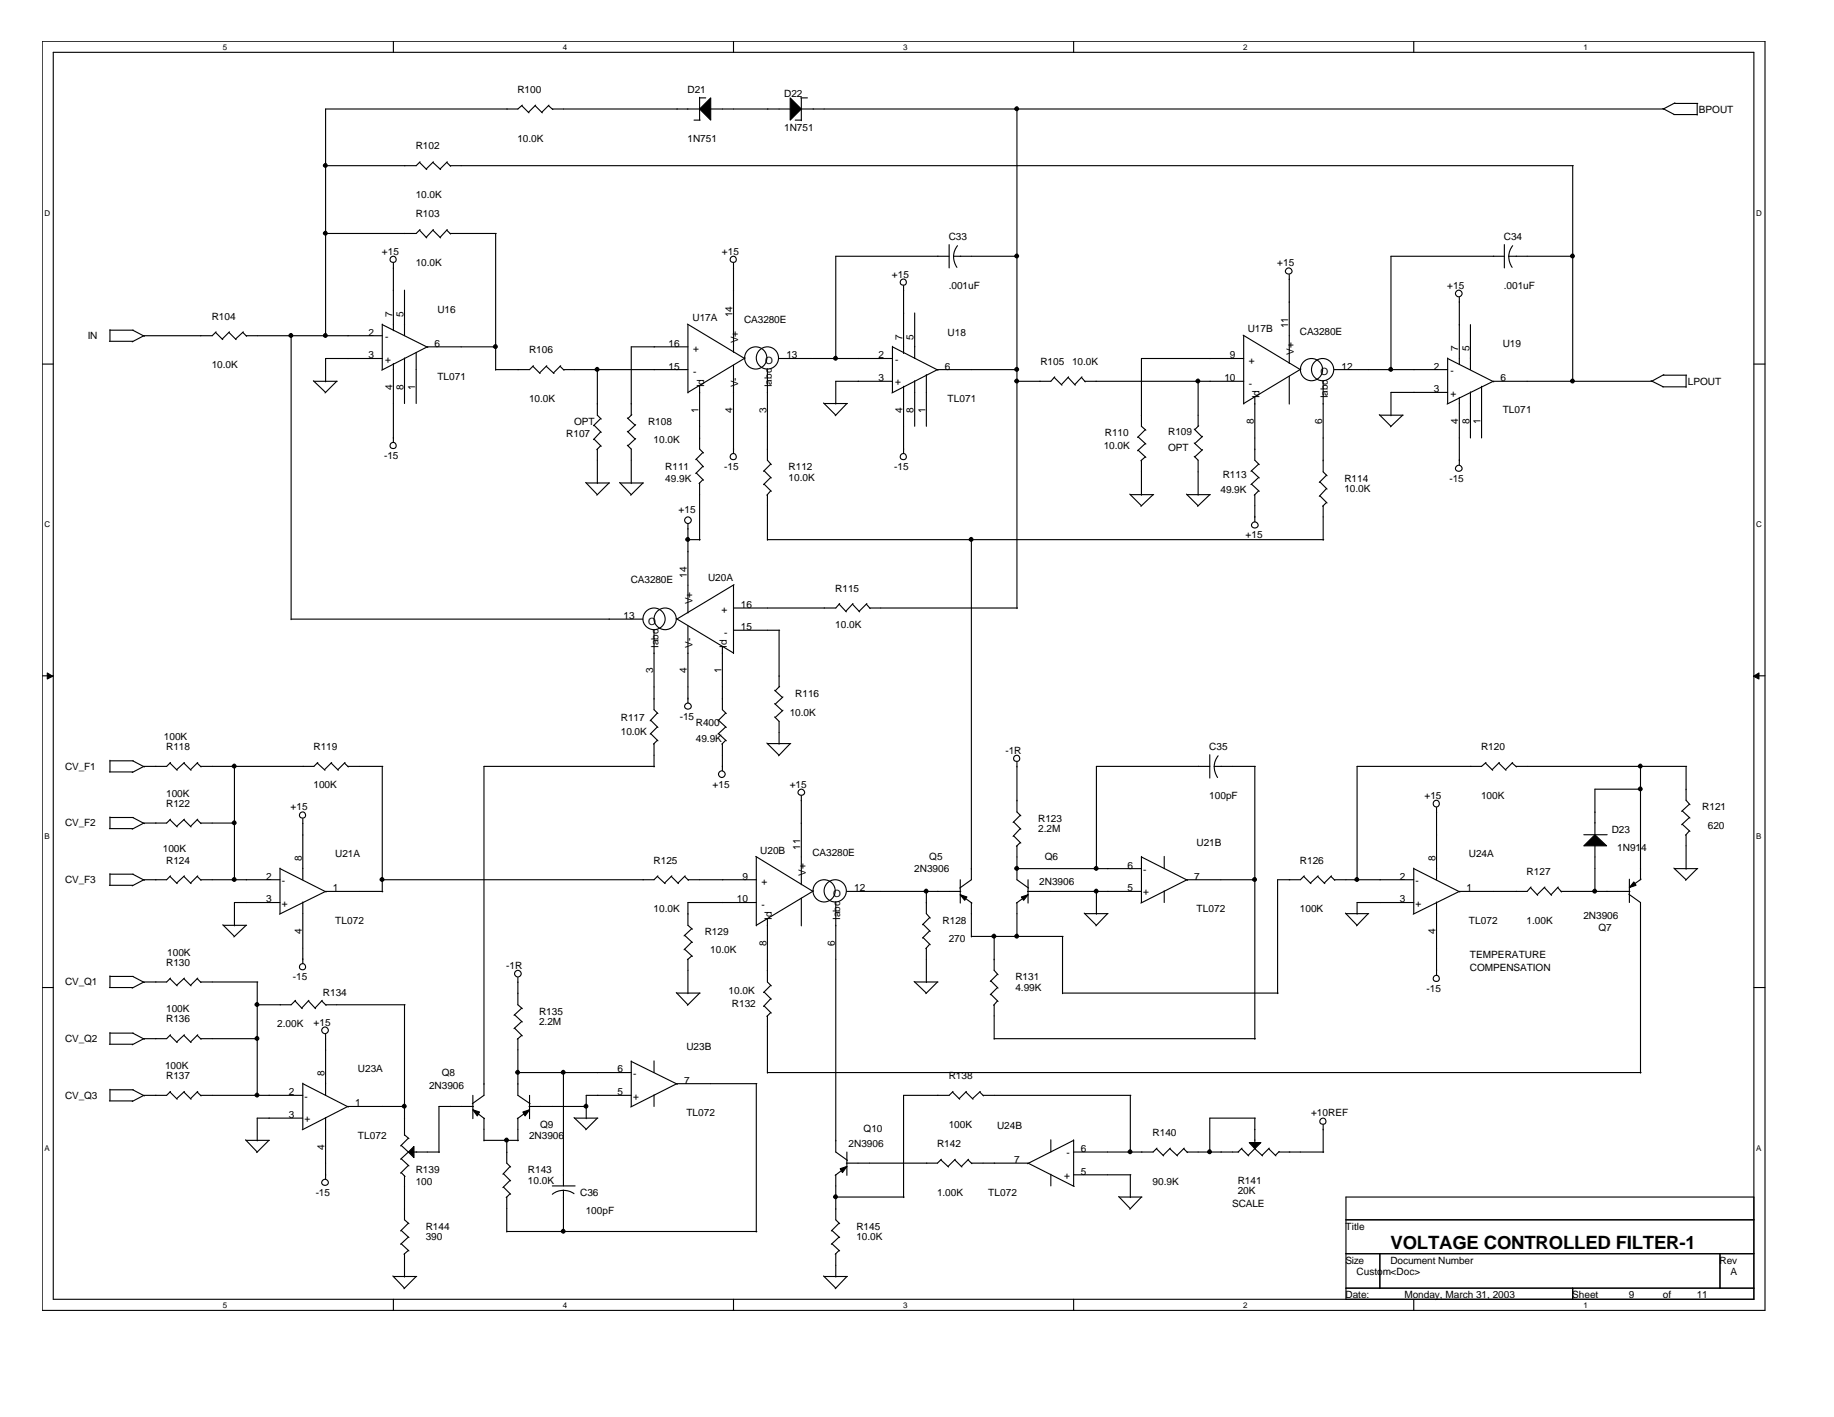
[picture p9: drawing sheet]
<svg xmlns="http://www.w3.org/2000/svg" width="279mm" height="216mm" viewBox="0 0 279 216" stroke-linecap="round" stroke-linejoin="round" font-family="sans-serif">
<g fill="none" stroke="#000" stroke-width=".17">
<path d="M6.4 6.3h262.5v193.4h-262.5zM8.1 8h259.1v190h-259.1zM59.9 6.3v1.7M79.5 16.1l1.1 1.1M79.6 16l-.7 .6h-29.3v34.6M81.5 16.1l1.1 1.1M81.6 16l-1.1 1.1M83.6 16.1l.6 .6M83.6 16l-1.1 1.1M84.1 16.6h22.5M105.7 18.3h1M106.6 14.8v3.5"/>
<path d="M106.6 14.9h.9M108.2 16.6h12.3M111.7 6.3v1.7M121.1 18.3h1M122 14.9h1M122.1 14.9v3.5M122.1 16.6h131.4M154.9 16.6v76.1M163.6 6.3v1.7M215.4 6.3v1.7M253.3 16.5l1.8 1M255 17.5h3.6"/>
<path d="M255.1 15.8h3.5M255.2 15.7l-1.8 .9M258.6 15.8v1.7M63.9 35.1l1.1 1.2M63.9 24.7l1.1 1.1M64 35l-.6 .6h-13.8M64 24.7l-.6 .5h-13.8M65.9 35.1l1.2 1.2M65.9 24.7l1.2 1.1M66 35l-1.1 1.2M66 24.7l-1.1 1.1M68.1 35.1l.6 .6"/>
<path d="M68.1 24.7l.6 .6M68.1 35l-1.1 1.2M68.1 24.7l-1.1 1.1M68.6 35.6h7M68.6 25.2h171.1M75.5 35.6v20.8M144.6 39h-17.3v15.7M144.6 37.3v3.5M145.3 39v.1a2.99 2.99 0 0 0 .5 1.6M145.3 39h9.7M145.9 37.4l-.5 .9-.1 .7M229.2 39h-17.3v17.4"/>
<path d="M229.2 37.3v3.5M229.9 39v.1a2.99 2.99 0 0 0 .5 1.6M229.9 39h9.8M230.4 37.4l-.4 .9-.1 .7M239.6 25.2v33M6.4 55.5h1.7M16.7 52h3.5M16.7 50.3h3.6M16.7 50.2v1.8M20.2 50.3l1.8 .9M32.8 50.6l1.1 1.1M32.9 50.6l-.6 .6h-10.4l-1.8 .9"/>
<path d="M34.9 50.6l1.1 1.1M35 50.6l-1.1 1.1M37 50.6l.6 .6M37.1 50.6l-1.2 1.1M37.5 51.2h20.7M44.4 51.2v43.2M47.7 58l1.9 1.8M47.8 58.1h3.6M51.3 58.1l-1.8 1.8M58.2 54.6h-8.6v3.6M58.2 49.5l7 3.4M58.2 49.4v6.9"/>
<path d="M59.9 40.1v10.3M59.9 55.4v12M61.6 44.2v7M61.6 54.5v7M63.4 53.7v7.8M75.6 52.8h-10.5l-6.9 3.6M81.2 55.8l1.1 1.1M81.3 55.7l-.6 .6h-5.2M83.2 55.8l1.2 1.1M83.3 55.7l-1.1 1.1M85.3 55.8l.6 .6M85.4 55.7l-1.1 1.1"/>
<path d="M85.8 56.3h19M91 56.3v7l.6 .6M104.7 49.4l8.7 5.2M104.8 49.5v10.4M104.8 52.8h-8.6v10.5M106.6 58.8v9.6l.6 .6M111.7 40.1v13.6M111.7 55.6v13.5M113.5 54.5l-8.7 5.3M116.9 56.3v13.8l.6 .7M118.7 54.6h17.3M136 58.1h-8.7v3.5"/>
<path d="M136 52.8l6.9 3.6M136 52.8v7M137.7 43.5v10.4M137.7 58.9v10.2M139.3 47.7v6.9M139.3 58v7M141.1 57.1v7.9M155 56.3h-12.2l-6.9 3.6M160.6 57.5l1.2 1.2M160.7 57.4l-.6 .7h-5.2M162.7 57.5l1.1 1.2M162.8 57.4l-1.1 1.2"/>
<path d="M164.7 57.5l.6 .7M164.8 57.4l-1.1 1.2M165.3 58.1h24.2M182.5 58v7M189.4 51.1l8.7 5.2M189.5 54.6h-15.6v10.4l.7 .5M189.5 51.2v10.4M196.4 41.8v13.6M196.4 57.3v4.3M198.2 56.2l-8.7 5.3M201.6 58.1v13.8l.6 .6M203.3 56.3h17.2"/>
<path d="M220.5 54.6l7.1 3.6M220.5 54.5v7M220.5 59.8h-8.6v3.5M222.3 45.3v10.3M224 49.5v6.8M224 59.7v7M225.7 58.9v7.8M251.5 58l1.9 .9M253.3 58.9h3.6M253.4 57.2h3.5M253.5 57.1l-1.9 1h-24.1l-7 3.5M256.9 57.2v1.8"/>
<path d="M267.2 55.5h1.7M89.2 73.5l1.8 1.9M89.3 73.6h3.6M90.5 64.8l1.1 1.1M90.5 66.9l1.1 1.1M91 68.4v5.3M91.5 67.9l-.6 .6M91.5 63.8l-1.1 1.1M91.5 65.8l-1.1 1.2M92.8 73.6l-1.9 1.9M94.4 73.5l1.8 1.9M94.5 73.6h3.5"/>
<path d="M95.6 67.8l.6 .6v5.3M95.6 65.7l1.2 1.2M95.6 63.7l1.2 1.1M96.3 63.2l-.6 .6M96.8 66.8l-1.1 1.1M96.8 64.7l-1.1 1.1M97.9 73.6l-1.8 1.9M104.8 79.9v13.5M106.1 69.9l1.1 1.2M106.1 72.1l1.1 1.1M106.6 73.6v8.7M107.1 68.9l-1.1 1.1"/>
<path d="M107.1 71l-1.1 1.2M107.1 73.1l-.6 .6M116.4 71.7l1.1 1.1M116.4 73.8l1.1 1.1M116.9 75.4v6.9M117.4 70.7l-1.1 1.1M117.4 72.7l-1.1 1.1M117.4 74.8l-.6 .7M125.5 61.4l1.8 1.9M125.5 61.5h3.6M129 61.5l-1.8 1.8M172.1 75.3l1.8 1.8"/>
<path d="M172.2 75.4h3.6M173.4 66.6l1.2 1.1M173.4 68.6l1.2 1.1M173.9 70.1v5.4M174.5 65.5l-1.2 1.1M174.5 67.6l-1.2 1.1M174.5 69.6l-.7 .6M175.7 75.4l-1.9 1.7M180.7 75.3l1.8 1.8M180.8 75.4h3.6M181.9 69.5l.6 .6v5.4M181.9 67.5l1.2 1.1"/>
<path d="M181.9 65.4l1.2 1.2M182.6 64.9l-.6 .6M183.2 68.5l-1.2 1.1M183.2 66.5l-1.2 1.1M184.3 75.4l-1.9 1.7M190.7 71.7l1.1 1.1M190.7 73.8l1.1 1.1M191.2 60.5v9.6l.6 .7M191.2 75.4v4.1M191.8 70.7l-1.2 1.1M191.8 72.7l-1.2 1.1M191.8 74.8l-.7 .7"/>
<path d="M201.1 73.4l1.1 1.1M201.1 75.5l1.1 1.1M201.6 77.1v5.2M202.1 72.4l-1.1 1.1M202.1 74.4l-1.1 1.2M202.1 76.6l-.6 .5M210.1 63.2l1.8 1.8M210.2 63.3h3.6M213.7 63.3l-1.9 1.7M222.3 60.6v10.3M44.4 94.3h53.5M99.6 96v12.1l.6 .6"/>
<path d="M103 94.2l8.7 5.3M104.8 95.3v11.8M104.8 82.2h1.9M110.1 98.5v9.6l.5 .6M111.7 89.2v10.4M111.7 96h7.1M111.8 89.1l-8.7 5.2M116.9 82.2h84.8M118.7 96v8.7M127.8 92l1.1 1.2M127.9 92l-.6 .6h-15.6M129.9 92l1.1 1.2"/>
<path d="M129.9 92l-1.1 1.1M132 92l.6 .7M132.1 92l-1.2 1.1M132.5 92.6h22.5M148 82.2v51.8l-1.8 1.3M6.4 103h1.7M16.7 117.6h3.5M16.7 115.8v1.8M16.7 115.9h3.6M20.2 115.9l1.8 1M25.9 116.3l1.1 1.1M26 116.2l-.6 .6h-3.5l-1.8 .9"/>
<path d="M28 116.3l1.1 1.1M28.1 116.2l-1.2 1.1M30 116.3l.6 .6M30.1 116.2l-1.1 1.1M35.7 116.8v17.3M48.3 116.3l1.2 1.1M48.4 116.2l-.6 .6h-17.2M50.4 116.3l1.1 1.1M50.5 116.2l-1.1 1.1M52.5 116.3l.6 .6M52.6 116.2l-1.1 1.1M53 116.8h5.3"/>
<path d="M58.2 116.8v19.1M99.1 109.7l1.1 1.1M99.1 111.8l1.1 1.1M99.6 113.3v3.6M99.7 116.8h-26v50.1l-1.7 1.3M100.1 108.6l-1.1 1.2M100.1 110.8l-1.1 1.1M100.1 112.8l-.5 .6M109.5 109.7l1.1 1.1M109.5 111.8l1.1 1.1M110.1 113.3v4.1M110.6 108.6l-1.2 1.2"/>
<path d="M110.6 110.8l-1.2 1.1M110.6 112.8l-.6 .6M116.8 113.2l1.9 1.9M116.9 113.3h3.6M118 109.2l.7 .7v3.5M118 107.2l1.2 1.1M118 105.2l1.2 1.1M118.8 104.6l-.7 .7M119.3 108.2l-1.2 1.1M119.3 106.2l-1.2 1.1M120.4 113.3l-1.8 1.9M154.9 116.1v7.6l.6 .6"/>
<path d="M184.3 115v3.5M184.3 116.8h-17.3v15.6M185 116.8v.1a2.99 2.99 0 0 0 .5 1.6M185 116.8h6.2M185.6 115.2l-.5 .9-.1 .7M191.2 116.8v41.5M226.3 116.3l1.1 1.1M226.4 116.2l-.7 .6h-19v17.3M228.3 116.3l1.1 1.1M228.4 116.2l-1.1 1.1M230.4 116.3l.6 .6M230.4 116.2l-1.1 1.1"/>
<path d="M231 116.8h25.9M249.9 116.8v17.2M256.9 116.8v5.1l.6 .7M267.2 103h1.7M16.7 134.9h3.5M16.7 126.3h3.5M16.7 124.5v1.8M16.7 133.1v1.8M16.7 133.2h3.6M16.7 124.6h3.6M20.2 133.2l1.8 .9M20.2 124.6l1.8 .9"/>
<path d="M25.9 133.5l1.1 1.1M25.9 124.9l1.1 1.1M26 133.4l-.6 .6h-3.5l-1.8 1M26 124.8l-.6 .6h-3.5l-1.8 .9M28 133.5l1.1 1.1M28 124.9l1.1 1.1M28.1 133.4l-1.2 1.1M28.1 124.8l-1.2 1.1M30 133.5l.6 .6M30 124.9l.6 .6M30.1 133.4l-1.1 1.1M30.1 124.8l-1.1 1.1"/>
<path d="M30.6 134h12.1M30.6 125.4h5.2M42.7 132.3v6.9M42.7 132.3l7 3.6M42.7 137.5h-7v3.6M46.1 124.7v9.3M46.1 137.4v9.4M58.3 135.8h-8.7l-7 3.5M100.1 133.5l1.2 1.1M100.2 133.4l-.6 .6h-41.4M102.3 133.5l1.1 1.1M102.3 133.4l-1.1 1.1"/>
<path d="M104.3 133.5l.6 .6M104.4 133.4l-1.1 1.1M104.8 134h10.4M115.1 130.5l8.8 5.3M115.2 137.5h-10.4v3.5l.7 .6M115.2 130.6v10.5M116.9 140v9.6l.6 .6M122.1 121.3v13.5M122.1 136.8v4.3M123.9 135.7l-8.7 5.3M127.3 137.5v38l1.8 1.3M129 135.8h17.4"/>
<path d="M141.1 135.8v3.4l.6 .7M141.6 139.8l-1.1 1.1M146.3 134v3.6M146.3 136.3l1.8 1.3M148 137.5v5.3M154.4 125.2l1.1 1.1M154.4 127.4l1.1 1.1M154.9 132.3h19M154.9 128.9v5.1l1.8 1.3M154.9 137.5v5.3M155.4 124.2l-1.1 1.1M155.4 126.3l-1.1 1.1"/>
<path d="M155.4 128.4l-.6 .6M156.5 135.8h17.4M156.6 134v3.6M156.6 136.3l-1.8 1.3M165.2 139.1l1.8 1.9M165.3 139.2h3.5M167 135.8v3.5M168.7 139.2l-1.8 1.9M173.9 130.5v7M173.9 130.6l7 3.5M177.4 130.5v1.8M177.4 135.7v1.8"/>
<path d="M191.2 134h-10.4l-7 3.6M198.6 133.5l1.1 1.1M198.7 133.4l-.6 .6h-3.5v17.4M200.7 133.5l1.1 1.1M200.8 133.4l-1.2 1.1M202.8 133.5l.6 .6M202.8 133.4l-1.1 1.1M203.3 134h12.1M205 139.1l1.7 1.9M205 139.2h3.5M208.4 139.2l-1.7 1.9M215.4 132.3v6.9"/>
<path d="M215.4 137.5h-8.7v1.8M215.4 132.3l7 3.6M218.8 123v11M218.8 137.4v11.2M233.2 135.2l1.1 1.2M233.2 135.1l-.6 .7h-10.3l-7 3.5M235.3 135.2l1.1 1.2M235.4 135.1l-1.2 1.2M237.3 135.2l.6 .7M237.4 135.1l-1.1 1.2M237.8 135.8h10.5M241.3 127.2h3.5"/>
<path d="M243 128.8v7.1M248.1 136.2l1.8 1.3v26M248.2 134v3.5M250 120.2h-7v7M250 134l-1.8 1.2M255 132.3l1.9 1.7M255.1 132.3h3.5M256.3 123.5l1.2 1.1M256.3 125.6l1.2 1.1M256.9 127.2v5.2M257.4 122.5l-1.2 1.1M257.4 124.6l-1.2 1.1"/>
<path d="M257.4 126.6l-.6 .7M258.6 132.3l-1.8 1.8M6.4 150.5h1.7M16.7 150.5h3.5M16.7 159.1h3.5M16.7 148.7v1.8M16.7 157.3v1.8M16.7 148.8h3.6M16.7 157.4h3.6M20.2 148.8l1.8 .9M20.2 157.4l1.8 .9M25.9 157.7l1.1 1.1"/>
<path d="M25.9 149.1l1.1 1.1M26 149l-.6 .6h-3.5l-1.8 1M26 157.7l-.6 .6h-3.5l-1.8 .9M28 157.7l1.1 1.1M28 149.1l1.1 1.1M28.1 157.7l-1.2 1.1M28.1 149l-1.2 1.1M30 157.7l.6 .6M30 149.1l.6 .6M30.1 157.7l-1.1 1.1M30.1 149l-1.1 1.1M30.6 149.6h8.7"/>
<path d="M30.6 158.3h8.7M33.9 140.9l1.8 1.8M34 141h3.6M37.5 141l-1.9 1.8M39.2 149.6v17.4M44.9 152.5l1.1 1.2M45 152.4l-.6 .7h-5.2M47 152.5l1.1 1.2M47.1 152.4l-1.1 1.2M49 152.5l.7 .7M49.1 152.4l-1.1 1.2M49.6 157.6v9.3"/>
<path d="M49.6 153.1h12.1M61.6 153.1v19.9M78.4 154.6l1.2 1.1M78.4 156.6l1.2 1.2M78.9 148.9v4.2l.7 .6M78.9 158.3v8.6l1.9 1.3M79.5 153.6l-1.2 1.1M79.5 155.6l-1.2 1.1M79.5 157.7l-.7 .6M103 151.2l1.8 1.9M103.1 151.3h3.6M104.3 142.5l1.2 1.1"/>
<path d="M104.3 144.6l1.2 1.1M104.8 146.1v5.3M105.4 141.5l-1.2 1.1M105.4 143.5l-1.2 1.2M105.4 145.6l-.7 .6M106.6 151.3l-1.9 1.9M116.4 151.1l1.1 1.1M116.4 153.3l1.1 1.1M116.9 154.8v8.7M117.4 150.1l-1.1 1.1M117.4 152.2l-1.1 1.1M117.4 154.3l-.6 .6"/>
<path d="M139.3 149.5l1.8 1.8M139.3 149.6h3.6M140.6 140.8l1.1 1.1M140.6 142.8l1.1 1.1M141.1 144.5v5.2M141.6 141.8l-1.1 1.1M141.6 143.9l-.6 .6M142.8 149.6l-1.8 1.8M148 142.7h14M150.9 149.5l1.1 1.1M150.9 151.5l1.1 1.1M151.5 142.7v5.1l.5 .7"/>
<path d="M151.5 153.1v5.2M151.5 158.3h39.7M152 148.4l-1.1 1.1M152 150.5l-1.1 1.1M152 152.5l-.6 .7M161.9 151.3h32.8M161.9 142.7v8.7M267.2 150.5h1.7M16.7 167.7h3.5M16.7 166v1.7M16.7 166h3.6M20.2 166l1.8 1"/>
<path d="M25.9 166.4l1.1 1.1M26 166.3l-.6 .6h-3.5l-1.8 .9M28 166.4l1.1 1.1M28.1 166.3l-1.2 1.1M30 166.4l.6 .6M30.1 166.3l-1.1 1.1M30.6 166.9h15.5M37.4 173.7l1.8 1.8M37.5 173.8h3.5M41 173.8l-1.9 1.8M46.1 170.4h-6.9v3.4M46.1 165v7.1"/>
<path d="M46.1 165.1l7 3.6M49.6 170.3v9.4M61.1 174.5l1.2 1.1M61.1 176.5l1.2 1.1M61.1 178.7l.6 .6M61.6 179.2v6.7l.7 .6M61.6 172.9l.7 .6M61.7 168.6h-8.7l-7 3.5M62.2 173.4l-1.2 1.2M62.2 175.5l-1.2 1.1M62.2 177.6l-1.2 1.1M63.1 175.5h3.9"/>
<path d="M72 166.9v3.5M72 169.1l1.8 1.3M72.1 168.6h-5.2v7M73.7 173.8h5.3M73.7 170.4v3.4M76.7 178.8l1.1 1.1M77.2 173.8v3.4l.6 .6M77.7 177.7l-1.1 1.2M77.7 179.8l-1.1 1.1M78.9 170.4v3.4M78.9 163.4h17.3M80.6 168.6h8.8"/>
<path d="M80.7 166.9v3.5M80.7 169.1l-1.9 1.3M85.8 163.4v17.3M87.4 170.3l1.9 1.8M87.5 170.4h3.6M91 170.4l-1.8 1.7M96.2 166.9h-6.9v3.5M96.2 161.6v7M96.2 161.7l7 3.5M99.6 161.6v1.8M99.6 166.8v1.8M115.2 165.1v22.6"/>
<path d="M115.3 165.1h-12.2l-7 3.6M116.9 163.4h133.1M127.3 179v6.9l.6 .6M129 175.5v3.6M129 177.7l-1.8 1.4M143.3 176.7l1.2 1.1M143.4 176.6l-.6 .6h-13.9M145.1 166.4l1.1 1.1M145.2 166.3l-.6 .6h-6.9v15.6M145.4 176.7l1.1 1.1M145.5 176.6l-1.1 1.1M147.1 166.4l1.1 1.1"/>
<path d="M147.2 166.3l-1.1 1.1M147.5 176.7l.6 .6M147.6 176.6l-1.1 1.1M148 177.2h8.6l7 3.6M149.3 166.4l.5 .6M149.3 166.3l-1.1 1.1M149.8 166.9h22.5M160.1 173.7v1.8M160.1 178.9v1.8M163.6 173.7v7M163.6 173.8l-7.1 3.5M163.6 179h8.7"/>
<path d="M172.2 166.9v8.7M172.2 179v3.5M176.2 175l1.1 1.1M176.3 174.9l-.6 .6h-12.1M178.2 175l1.2 1.1M178.3 174.9l-1.1 1.1M180.3 175l.6 .6M180.4 174.9l-1.1 1.1M180.8 175.5h7.9M189.1 175l1.1 1.1M189.2 174.9l-.6 .6M191.2 170.4v3.7"/>
<path d="M191.2 175l1.1 1.1M191.2 170.4h-6.9v5.2M191.2 174.9l-1.1 1.1M193.3 175l1.1 1.1M193.4 174.9l-1.1 1.1M194.8 175.5h6.9M194.9 175.4l-.6 .6M201.6 171.4v4.2M59.8 194.4l1.8 1.9M59.9 198v1.7M59.9 194.5h3.6M61.1 187.5l1.2 1.1"/>
<path d="M61.1 189.5l1.2 1.1M61.6 191v3.6M62.2 186.4l-1.2 1.2M62.2 188.5l-1.2 1.1M62.2 190.5l-.7 .6M63.4 194.5l-1.9 1.9M76.7 180.9l1.1 1.1M77.2 182.4v5.3M77.2 187.6h38.1M77.7 181.9l-.6 .6M84.1 180.7h3.5M85.8 181.4a2.61 2.61 0 0 1 1.6 .5"/>
<path d="M85.8 181.4l-1 .2-.7 .4M85.8 181.4v6.3M111.7 198v1.7M125.5 194.4l1.8 1.9M125.5 194.5h3.6M126.7 187.5l1.2 1.1M126.7 189.5l1.2 1.1M127.3 182.4h10.4M127.3 191v3.6M127.8 186.4l-1.2 1.2M127.8 188.5l-1.2 1.1M127.8 190.5l-.6 .6"/>
<path d="M129 194.5l-1.8 1.9M163.6 198v1.7M170.4 182.3l1.8 1.9M170.5 182.4h3.5M173.9 182.4l-1.8 1.8M205 185.9h62.2M205 191h62.2M205 196.3h62.2M210.2 191v5.3M215.4 198v1.7M239.6 196.3v1.7M262 191v5.3"/>
<path d="M267.2 182.4h-62.2v15.6"/>
<circle cx="59.9" cy="39.5" r=".47"/>
<circle cx="111.7" cy="39.5" r=".47"/>
<circle cx="115.1" cy="54.5" r="1.69"/>
<circle cx="116.9" cy="54.5" r="1.69"/>
<circle cx="137.6" cy="43" r=".47"/>
<circle cx="196.4" cy="41.3" r=".48"/>
<circle cx="199.8" cy="56.3" r="1.69"/>
<circle cx="201.5" cy="56.3" r="1.69"/>
<circle cx="222.2" cy="44.7" r=".5"/>
<circle cx="59.9" cy="67.9" r=".47"/>
<circle cx="104.8" cy="79.3" r=".5"/>
<circle cx="111.7" cy="69.6" r=".47"/>
<circle cx="137.6" cy="69.6" r=".47"/>
<circle cx="191.2" cy="80" r=".48"/>
<circle cx="222.3" cy="71.4" r=".48"/>
<circle cx="99.7" cy="94.3" r="1.67"/>
<circle cx="101.4" cy="94.3" r="1.67"/>
<circle cx="104.8" cy="107.6" r=".48"/>
<circle cx="110" cy="118" r=".5"/>
<circle cx="154.9" cy="115.6" r=".47"/>
<circle cx="46.1" cy="124.2" r=".47"/>
<circle cx="122.1" cy="120.7" r=".48"/>
<circle cx="125.5" cy="135.7" r="1.69"/>
<circle cx="127.2" cy="135.7" r="1.69"/>
<circle cx="218.8" cy="122.4" r=".49"/>
<circle cx="46.1" cy="147.3" r=".47"/>
<circle cx="49.5" cy="157" r=".5"/>
<circle cx="78.9" cy="148.4" r=".5"/>
<circle cx="218.8" cy="149.1" r=".47"/>
<circle cx="201.5" cy="170.8" r=".47"/>
<circle cx="49.5" cy="180.2" r=".48"/>
</g>
<g fill="#000" stroke="#000" stroke-width=".15">
<path d="M7.2 102.5l.8 .5-.8 .5z" fill-rule="evenodd"/>
<path d="M267.1 103l.9-.5v1z" fill-rule="evenodd"/>
</g>
<g fill="#000" stroke="#000" stroke-width=".17">
<path d="M108.3 14.9v3.4l-1.7-1.7z" fill-rule="evenodd"/>
<path d="M120.4 14.9l1.7 1.7-1.7 1.7z" fill-rule="evenodd"/>
<path d="M146.3 136.3l1 .4-.3 .5z" fill-rule="evenodd"/>
<path d="M155.6 136.7l1-.4-.7 .9z" fill-rule="evenodd"/>
<path d="M243 127.2l1.8 1.7h-3.5z" fill-rule="evenodd"/>
<path d="M248.9 134.4l.3 .5-1 .3z" fill-rule="evenodd"/>
<path d="M63.1 174.7v1.7l-.9-.9z" fill-rule="evenodd"/>
<path d="M72 169.1l1.1 .3-.4 .6z" fill-rule="evenodd"/>
<path d="M79.7 169.4l1-.3-.7 .9z" fill-rule="evenodd"/>
<path d="M128 178.1l1-.4-.7 1z" fill-rule="evenodd"/>
<path d="M190.3 174.1h1.8l-.9 .9z" fill-rule="evenodd"/>
<circle cx="154.9" cy="16.6" r=".29"/>
<circle cx="49.6" cy="35.5" r=".29"/>
<circle cx="49.6" cy="25.2" r=".29"/>
<circle cx="154.9" cy="39" r=".29"/>
<circle cx="239.6" cy="39" r=".29"/>
<circle cx="44.3" cy="51.1" r=".29"/>
<circle cx="49.6" cy="51.1" r=".29"/>
<circle cx="75.5" cy="52.8" r=".29"/>
<circle cx="91" cy="56.3" r=".29"/>
<circle cx="127.3" cy="54.6" r=".29"/>
<circle cx="154.9" cy="56.3" r=".29"/>
<circle cx="154.9" cy="58" r=".29"/>
<circle cx="182.5" cy="58" r=".29"/>
<circle cx="211.9" cy="56.3" r=".29"/>
<circle cx="239.6" cy="58" r=".29"/>
<circle cx="104.8" cy="82.2" r=".29"/>
<circle cx="147.9" cy="82.2" r=".29"/>
<circle cx="35.7" cy="116.7" r=".29"/>
<circle cx="249.9" cy="116.7" r=".29"/>
<circle cx="35.7" cy="125.4" r=".29"/>
<circle cx="35.7" cy="134" r=".29"/>
<circle cx="58.2" cy="134" r=".29"/>
<circle cx="141.1" cy="135.8" r=".29"/>
<circle cx="154.9" cy="132.3" r=".29"/>
<circle cx="167" cy="132.3" r=".29"/>
<circle cx="167" cy="135.8" r=".29"/>
<circle cx="191.1" cy="134" r=".29"/>
<circle cx="206.7" cy="134" r=".29"/>
<circle cx="242.9" cy="135.8" r=".29"/>
<circle cx="249.9" cy="120.2" r=".29"/>
<circle cx="39.2" cy="153" r=".29"/>
<circle cx="39.2" cy="158.2" r=".29"/>
<circle cx="151.4" cy="142.6" r=".29"/>
<circle cx="154.9" cy="142.6" r=".29"/>
<circle cx="39.2" cy="166.8" r=".29"/>
<circle cx="61.6" cy="168.5" r=".29"/>
<circle cx="77.2" cy="173.7" r=".29"/>
<circle cx="78.9" cy="163.4" r=".29"/>
<circle cx="85.8" cy="163.4" r=".29"/>
<circle cx="89.3" cy="168.5" r=".29"/>
<circle cx="172.2" cy="175.5" r=".29"/>
<circle cx="184.3" cy="175.5" r=".29"/>
<circle cx="85.8" cy="187.6" r=".29"/>
<circle cx="127.3" cy="182.3" r=".29"/>
</g>
<text font-size="2.8" x="211.8" y="190.3">VOLTAGE CONTROLLED FILTER-1</text>
<g font-size="1.5">
<text x="78.8" y="14.1">R100</text>
<text x="104.7" y="14.1">D21</text>
<text x="119.5" y="14.8">D22</text>
<text x="258.8" y="17.3">BPOUT</text>
<text x="63.3" y="22.8">R102</text>
<text x="78.8" y="21.6">10.0K</text>
<text x="104.7" y="21.6">1N751</text>
<text x="119.5" y="20">1N751</text>
<text x="63.3" y="33.1">R103</text>
<text x="63.3" y="30.2">10.0K</text>
<text x="58.2" y="38.9">+15</text>
<text x="63.3" y="40.6">10.0K</text>
<text x="110" y="38.9">+15</text>
<text x="144.5" y="36.6">C33</text>
<text x="194.6" y="40.6">+15</text>
<text x="229.1" y="36.6">C34</text>
<text x="66.6" y="47.7">U16</text>
<text x="135.9" y="42.3">+15</text>
<text x="144.5" y="44">.001uF</text>
<text x="220.5" y="44">+15</text>
<text x="229.1" y="44">.001uF</text>
<text x="13.4" y="51.6">IN</text>
<text x="32.3" y="48.7">R104</text>
<text x="56.1" y="51.1">2</text>
<text x="58.7" y="51.8">-</text>
<text x="59.8" y="48.3" transform="rotate(-90 59.8 48.3)">7</text>
<text x="61.5" y="48.3" transform="rotate(-90 61.5 48.3)">5</text>
<text x="66.2" y="52.8">6</text>
<text x="80.6" y="53.8">R106</text>
<text x="101.9" y="52.8">16</text>
<text x="105.5" y="48.9">U17A</text>
<text x="105.6" y="53.7">+</text>
<text x="111.6" y="48.3" transform="rotate(-90 111.6 48.3)">14</text>
<text x="112.4" y="52.3" transform="rotate(-90 112.4 52.3)">V+</text>
<text x="113.4" y="49.2">CA3280E</text>
<text x="137.5" y="51.7" transform="rotate(-90 137.5 51.7)">7</text>
<text x="139.2" y="51.7" transform="rotate(-90 139.2 51.7)">5</text>
<text x="144.4" y="51.1">U18</text>
<text x="190.1" y="50.6">U17B</text>
<text x="196.3" y="50" transform="rotate(-90 196.3 50)">11</text>
<text x="198" y="51">CA3280E</text>
<text x="222.2" y="53.5" transform="rotate(-90 222.2 53.5)">7</text>
<text x="223.9" y="53.5" transform="rotate(-90 223.9 53.5)">5</text>
<text x="228.9" y="52.8">U19</text>
<text x="32.3" y="56.1">10.0K</text>
<text x="56.1" y="54.6">3</text>
<text x="58.7" y="55.3">+</text>
<text x="59.8" y="59.4" transform="rotate(-90 59.8 59.4)">4</text>
<text x="61.5" y="59.4" transform="rotate(-90 61.5 59.4)">8</text>
<text x="63.2" y="59.4" transform="rotate(-90 63.2 59.4)">1</text>
<text x="66.6" y="57.8">TL071</text>
<text x="101.9" y="56.3">15</text>
<text x="105.6" y="57.2">-</text>
<text x="107.3" y="59" transform="rotate(-90 107.3 59)">Id</text>
<text x="112.4" y="59" transform="rotate(-90 112.4 59)">V-</text>
<text x="116.6" y="55.5">O</text>
<text x="117.6" y="59" transform="rotate(-90 117.6 59)">Iabc</text>
<text x="119.8" y="54.6">13</text>
<text x="133.9" y="58.1">3</text>
<text x="133.9" y="54.6">2</text>
<text x="136.4" y="58.7">+</text>
<text x="136.4" y="55.3">-</text>
<text x="143.9" y="56.3">6</text>
<text x="158.5" y="55.6">R105</text>
<text x="163.3" y="55.6">10.0K</text>
<text x="186.5" y="58.1">10</text>
<text x="187.4" y="54.6">9</text>
<text x="190.2" y="55.5">+</text>
<text x="190.2" y="58.9">-</text>
<text x="197.1" y="54" transform="rotate(-90 197.1 54)">V+</text>
<text x="201.2" y="57.2">O</text>
<text x="204.4" y="56.3">12</text>
<text x="218.4" y="59.8">3</text>
<text x="218.4" y="56.3">2</text>
<text x="221" y="57">-</text>
<text x="228.6" y="58.1">6</text>
<text x="257.1" y="58.7">LPOUT</text>
<text x="80.6" y="61.3">10.0K</text>
<text x="87.5" y="64.8">OPT</text>
<text x="98.7" y="64.8">R108</text>
<text x="106.4" y="62.9" transform="rotate(-90 106.4 62.9)">1</text>
<text x="111.6" y="62.9" transform="rotate(-90 111.6 62.9)">4</text>
<text x="116.8" y="62.9" transform="rotate(-90 116.8 62.9)">3</text>
<text x="137.5" y="62.9" transform="rotate(-90 137.5 62.9)">4</text>
<text x="139.2" y="62.9" transform="rotate(-90 139.2 62.9)">8</text>
<text x="141" y="62.9" transform="rotate(-90 141 62.9)">1</text>
<text x="144.4" y="61.3">TL071</text>
<text x="191" y="64.6" transform="rotate(-90 191 64.6)">8</text>
<text x="191.9" y="60.7" transform="rotate(-90 191.9 60.7)">Id</text>
<text x="201.4" y="64.6" transform="rotate(-90 201.4 64.6)">6</text>
<text x="202.3" y="60.7" transform="rotate(-90 202.3 60.7)">Iabc</text>
<text x="221" y="60.5">+</text>
<text x="222.2" y="64.6" transform="rotate(-90 222.2 64.6)">4</text>
<text x="223.9" y="64.6" transform="rotate(-90 223.9 64.6)">8</text>
<text x="225.6" y="64.6" transform="rotate(-90 225.6 64.6)">1</text>
<text x="228.9" y="63">TL071</text>
<text x="58.5" y="69.9">-15</text>
<text x="86.3" y="66.6">R107</text>
<text x="99.6" y="67.5">10.0K</text>
<text x="101.3" y="71.6">R111</text>
<text x="110.3" y="71.6">-15</text>
<text x="120.1" y="71.6">R112</text>
<text x="136.2" y="71.6">-15</text>
<text x="168.1" y="68.4">10.0K</text>
<text x="168.3" y="66.5">R110</text>
<text x="178" y="66.3">R109</text>
<text x="178" y="68.7">OPT</text>
<text x="101.3" y="73.4">49.9K</text>
<text x="120.1" y="73.2">10.0K</text>
<text x="185.9" y="75.1">49.9K</text>
<text x="186.3" y="72.9">R113</text>
<text x="204.8" y="73.4">R114</text>
<text x="204.8" y="74.9">10.0K</text>
<text x="220.8" y="73.4">-15</text>
<text x="103.4" y="78.2">+15</text>
<text x="189.7" y="82">+15</text>
<text x="96.1" y="88.9">CA3280E</text>
<text x="104.6" y="88.1" transform="rotate(-90 104.6 88.1)">14</text>
<text x="107.9" y="88.6">U20A</text>
<text x="95" y="94.3">13</text>
<text x="98.7" y="95.2">O</text>
<text x="105.5" y="92" transform="rotate(-90 105.5 92)">V+</text>
<text x="109.9" y="93.5">+</text>
<text x="112.9" y="92.6">16</text>
<text x="127.3" y="90.2">R115</text>
<text x="127.3" y="95.7">10.0K</text>
<text x="100.3" y="98.7" transform="rotate(-90 100.3 98.7)">Iabc</text>
<text x="105.5" y="98.7" transform="rotate(-90 105.5 98.7)">V-</text>
<text x="110.3" y="96.9">-</text>
<text x="110.7" y="98.7" transform="rotate(-90 110.7 98.7)">Id</text>
<text x="112.9" y="96">15</text>
<text x="99.5" y="102.6" transform="rotate(-90 99.5 102.6)">3</text>
<text x="104.6" y="102.6" transform="rotate(-90 104.6 102.6)">4</text>
<text x="109.9" y="102.6" transform="rotate(-90 109.9 102.6)">1</text>
<text x="121.2" y="106.2">R116</text>
<text x="25" y="112.8">100K</text>
<text x="94.6" y="109.8">R117</text>
<text x="94.6" y="111.9">10.0K</text>
<text x="103.5" y="109.6">-15</text>
<text x="106" y="110.7">R400</text>
<text x="106" y="113.1">49.9K</text>
<text x="120.3" y="109.1">10.0K</text>
<text x="9.9" y="117.3">CV_F1</text>
<text x="25.3" y="114.3">R118</text>
<text x="47.8" y="114.3">R119</text>
<text x="153.2" y="114.8">-1R</text>
<text x="184.2" y="114.3">C35</text>
<text x="225.6" y="114.3">R120</text>
<text x="9.9" y="125.9">CV_F2</text>
<text x="25.3" y="122.9">R122</text>
<text x="25.3" y="121.4">100K</text>
<text x="44.3" y="123.4">+15</text>
<text x="47.8" y="120.1">100K</text>
<text x="108.5" y="120.1">+15</text>
<text x="120.3" y="120.1">+15</text>
<text x="158.2" y="125.2">R123</text>
<text x="184.2" y="121.8">100pF</text>
<text x="217" y="121.8">+15</text>
<text x="225.6" y="121.8">100K</text>
<text x="259.3" y="123.4">R121</text>
<text x="24.8" y="129.9">100K</text>
<text x="25.3" y="131.6">R124</text>
<text x="46" y="131.2" transform="rotate(-90 46 131.2)">8</text>
<text x="51.1" y="130.6">U21A</text>
<text x="99.6" y="131.6">R125</text>
<text x="115.8" y="130">U20B</text>
<text x="121.9" y="129.5" transform="rotate(-90 121.9 129.5)">11</text>
<text x="123.8" y="130.4">CA3280E</text>
<text x="141.6" y="131.1">Q5</text>
<text x="158.2" y="126.7">2.2M</text>
<text x="159.2" y="131.1">Q6</text>
<text x="182.3" y="128.9">U21B</text>
<text x="198" y="131.6">R126</text>
<text x="218.7" y="131.2" transform="rotate(-90 218.7 131.2)">8</text>
<text x="223.8" y="130.6">U24A</text>
<text x="245.5" y="126.9">D23</text>
<text x="246.4" y="129.7">1N914</text>
<text x="260.2" y="126.2">620</text>
<text x="9.9" y="134.5">CV_F3</text>
<text x="40.6" y="134">2</text>
<text x="40.6" y="137.5">3</text>
<text x="42.9" y="134.7">-</text>
<text x="50.7" y="135.8">1</text>
<text x="112.3" y="137.5">10</text>
<text x="113.1" y="134">9</text>
<text x="116" y="134.9">+</text>
<text x="122.8" y="133.4" transform="rotate(-90 122.8 133.4)">V+</text>
<text x="126.9" y="136.7">O</text>
<text x="130.1" y="135.8">12</text>
<text x="139.3" y="132.8">2N3906</text>
<text x="158.3" y="134.9">2N3906</text>
<text x="171.8" y="132.3">6</text>
<text x="171.8" y="135.8">5</text>
<text x="174.2" y="136.4">+</text>
<text x="174.2" y="133">-</text>
<text x="181.9" y="134">7</text>
<text x="213.3" y="134">2</text>
<text x="213.3" y="137.5">3</text>
<text x="215.6" y="134.7">-</text>
<text x="223.4" y="135.8">1</text>
<text x="232.6" y="133.3">R127</text>
<text x="42.9" y="138.2">+</text>
<text x="46" y="142.3" transform="rotate(-90 46 142.3)">4</text>
<text x="51.1" y="140.7">TL072</text>
<text x="99.6" y="139">10.0K</text>
<text x="107.4" y="142.5">R129</text>
<text x="116" y="138.3">-</text>
<text x="117.6" y="140.2" transform="rotate(-90 117.6 140.2)">Id</text>
<text x="128" y="140.2" transform="rotate(-90 128 140.2)">Iabc</text>
<text x="143.6" y="140.7">R128</text>
<text x="144.5" y="143.5">270</text>
<text x="182.3" y="139">TL072</text>
<text x="198" y="139">100K</text>
<text x="215.6" y="138.2">+</text>
<text x="218.7" y="142.3" transform="rotate(-90 218.7 142.3)">4</text>
<text x="223.8" y="140.7">TL072</text>
<text x="232.6" y="140.7">1.00K</text>
<text x="241.2" y="140">2N3906</text>
<text x="243.5" y="141.8">Q7</text>
<text x="25.3" y="147.2">R130</text>
<text x="25.5" y="145.6">100K</text>
<text x="44.6" y="149.4">-15</text>
<text x="77.1" y="147.7">-1R</text>
<text x="108.2" y="145.2">10.0K</text>
<text x="116.8" y="144.1" transform="rotate(-90 116.8 144.1)">8</text>
<text x="127.2" y="144.1" transform="rotate(-90 127.2 144.1)">6</text>
<text x="154.7" y="149.4">R131</text>
<text x="223.9" y="146">TEMPERATURE</text>
<text x="223.9" y="147.9">COMPENSATION</text>
<text x="9.9" y="150.1">CV_Q1</text>
<text x="25.3" y="155.8">R136</text>
<text x="25.3" y="154.3">100K</text>
<text x="49.2" y="151.8">R134</text>
<text x="82.1" y="154.6">R135</text>
<text x="111" y="151.5">10.0K</text>
<text x="111.5" y="153.5">R132</text>
<text x="154.7" y="151">4.99K</text>
<text x="217.3" y="151.1">-15</text>
<text x="9.9" y="158.8">CV_Q2</text>
<text x="42.2" y="156.5">2.00K</text>
<text x="47.8" y="156.3">+15</text>
<text x="82.1" y="156.1">2.2M</text>
<text x="104.6" y="159.9">U23B</text>
<text x="9.9" y="167.4">CV_Q3</text>
<text x="25.1" y="162.9">100K</text>
<text x="25.3" y="164.4">R137</text>
<text x="44" y="166.9">2</text>
<text x="46.4" y="167.6">-</text>
<text x="49.4" y="164" transform="rotate(-90 49.4 164)">8</text>
<text x="54.5" y="163.4">U23A</text>
<text x="65.4" y="165.9">2N3906</text>
<text x="67.3" y="163.9">Q8</text>
<text x="94.1" y="163.4">6</text>
<text x="94.1" y="166.9">5</text>
<text x="96.4" y="167.6">+</text>
<text x="96.4" y="164.1">-</text>
<text x="104.2" y="165.1">7</text>
<text x="144.5" y="164.4">R138</text>
<text x="44" y="170.3">3</text>
<text x="46.4" y="170.9">+</text>
<text x="54.1" y="168.6">1</text>
<text x="54.5" y="173.6">TL072</text>
<text x="80.6" y="173.6">2N3906</text>
<text x="82.3" y="171.9">Q9</text>
<text x="104.6" y="170.1">TL072</text>
<text x="131.6" y="172.6">Q10</text>
<text x="144.5" y="171.9">100K</text>
<text x="151.9" y="172">U24B</text>
<text x="175.6" y="173.1">R140</text>
<text x="199.7" y="170.1">+10REF</text>
<text x="49.4" y="175.2" transform="rotate(-90 49.4 175.2)">4</text>
<text x="63.3" y="178.7">R139</text>
<text x="80.4" y="178.7">R143</text>
<text x="129.3" y="174.8">2N3906</text>
<text x="142.7" y="174.8">R142</text>
<text x="154.5" y="177.2">7</text>
<text x="162.1" y="179.6">+</text>
<text x="162.5" y="176.2">-</text>
<text x="164.7" y="175.5">6</text>
<text x="164.7" y="179">5</text>
<text x="48.1" y="182.2">-15</text>
<text x="63.3" y="180.5">100</text>
<text x="80.4" y="180.3">10.0K</text>
<text x="88.4" y="182.2">C36</text>
<text x="89.2" y="185">100pF</text>
<text x="142.7" y="182.2">1.00K</text>
<text x="150.5" y="182.2">TL072</text>
<text x="175.6" y="180.5">90.9K</text>
<text x="187.7" y="183.9">SCALE</text>
<text x="188.6" y="180.3">R141</text>
<text x="188.6" y="181.9">20K</text>
<text x="64.9" y="187.4">R144</text>
<text x="64.9" y="189">390</text>
<text x="130.5" y="187.4">R145</text>
<text x="130.5" y="189">10.0K</text>
<text x="205" y="187.4">Title</text>
<text x="205" y="197.8">Date:</text>
<text x="205" y="192.5">Size</text>
<text x="206.7" y="194.3">Custom&lt;Doc&gt;</text>
<text x="211.8" y="192.5">Document Number</text>
<text x="214" y="197.8">Monday, March 31, 2003</text>
<text x="239.5" y="197.8">Sheet</text>
<text x="248.2" y="197.8">9</text>
<text x="253.3" y="197.8">of</text>
<text x="258.5" y="197.8">11</text>
<text x="262" y="192.5">Rev</text>
<text x="263.7" y="194.3">A</text>
</g>
<g font-size="1.2">
<text x="34" y="7.6">5</text>
<text x="85.8" y="7.6">4</text>
<text x="137.6" y="7.6">3</text>
<text x="189.4" y="7.6">2</text>
<text x="241.2" y="7.6">1</text>
<text x="6.8" y="32.9">D</text>
<text x="267.5" y="32.9">D</text>
<text x="6.8" y="80.3">C</text>
<text x="267.5" y="80.3">C</text>
<text x="6.8" y="127.8">B</text>
<text x="267.5" y="127.8">B</text>
<text x="6.8" y="175.3">A</text>
<text x="267.5" y="175.3">A</text>
<text x="34" y="199.3">5</text>
<text x="85.8" y="199.3">4</text>
<text x="137.6" y="199.3">3</text>
<text x="189.4" y="199.3">2</text>
<text x="241.2" y="199.3">1</text>
</g>
</svg>
